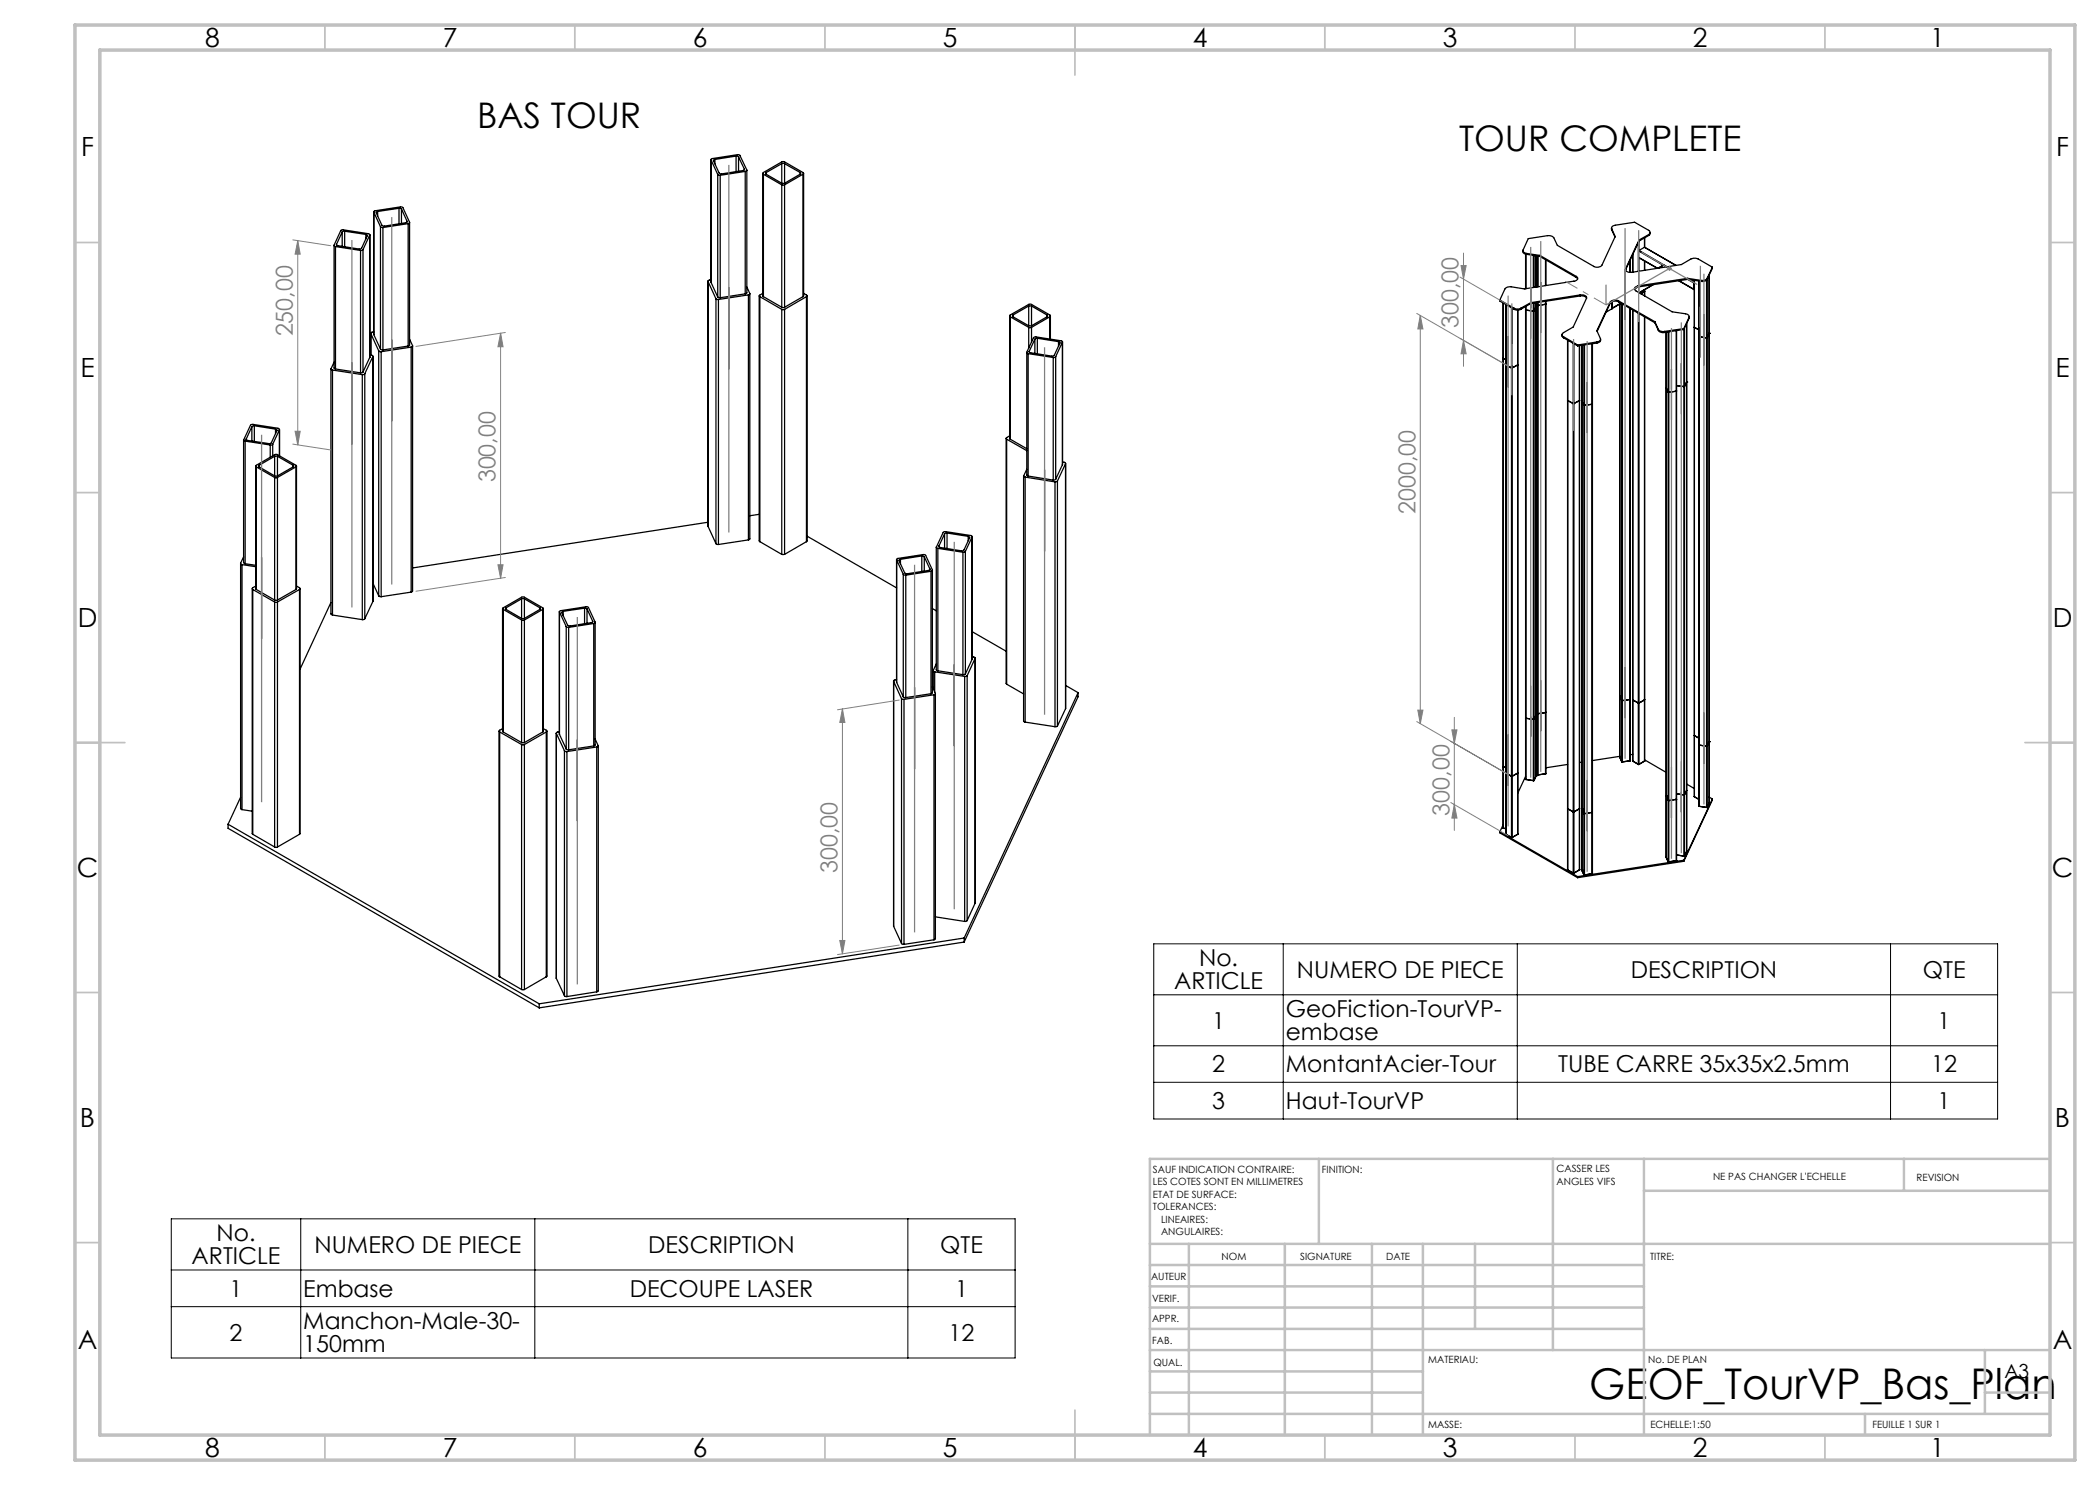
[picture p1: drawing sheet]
<svg xmlns="http://www.w3.org/2000/svg" width="420mm" height="297mm" viewBox="0 0 420 297" stroke-linecap="round" stroke-linejoin="round" font-family="sans-serif">
<g fill="none" stroke="#000" stroke-width=".25">
<path d="M142.2 31.9v24.6M143 31.9l-.3 .3 1.1 2.4 .3 .2 4.6-.7 .2-.3M143 31.9v.9M143.5 34.9l.5 .2M143.5 34.9v24.5M144 35.1v24.4M147.2 31.2l.5 .2M147.2 31.2l-4.2 .7M147.2 31.2v3.1M147.7 31.4l1.2 2.4M147.7 31.4v2.9M148.9 33.8v.2"/>
<path d="M149 34.3l.4-.3-1.4-3-.5-.1-5.2 .9-.1 .2 1.3 2.9M149 34.3l-5 .8M149 34.3v24.5M149.4 34.1v24.5l-.4 .2M152.6 34.7v24.6h.1M152.7 34.9l-.1-.4 4-2.2 .3 .1 3.8 2.1-.1 .4M152.7 34.9l3.7 2.1M152.7 34.9v24.4M153.2 34.5l-.1 .1 .1 .3M153.2 34.9l3.2 1.8M153.2 34.5v.4M156.4 37h.5"/>
<path d="M156.4 32.7h.5M156.4 36.7h.5M156.4 32.7v4M156.4 37v24.5M156.4 32.7l-3.2 1.8M156.9 32.7v4M156.9 37v24.5M156.9 32.7l3.1 1.8M160 34.5l.2 .2-.2 .2M160 34.9l-3.1 1.8M160 34.5v.4M160.6 34.9l-3.7 2.1"/>
<path d="M160.6 34.9v24.4M160.7 34.7v24.5l-.1 .1M66.8 49.1v24.6l.3 .1M66.8 49l.3 .3M67.1 49.3l5 .8M67.1 49.3v24.5M67.3 48.9v.1M68.4 46.4l-1.1 2.5M68.4 46.4v2.9M68.9 46.2l-.5 .2M68.9 46.2l4.3 .7M68.9 46.2v3.2"/>
<path d="M72.1 50.1v24.5M72.6 49.9l-.5 .2M72.6 49.9v24.5M73.2 46.9l.3 .2-1.2 2.5-.2 .2-4.6-.7-.2-.2M73.2 46.9v.9M73.9 47l-.2-.3-5.4-.7-1.5 3M73.9 47l-1.3 2.9M73.9 47v24.5M74 47l-.1 24.5M74.8 42.4v24.5M75.5 42.3l-.3 .3 1.2 2.4 .2 .2 4.5-.6 .3-.3M75.5 42.3v.9"/>
<path d="M76.1 45.3l.5 .2M76.1 45.3v24.5M76.6 45.5v24.5M79.8 41.7l.5 .1M79.8 41.7l-4.3 .6M79.8 41.7v3.1M80.3 41.8l1.1 2.5M80.3 41.8v2.9M81.4 44.3v.1M81.6 44.7l.3-.3-1.3-2.9-.5-.1-5.3 .9v.1l1.3 2.9M81.6 44.7l-5 .8M81.6 44.7v24.5"/>
<path d="M81.9 44.5v24.6l-.3 .1M141.6 56.2v49.1M141.6 56.3l1.6 3.5M141.6 56.3v49M142.2 55.9l-.5 .2-.1 .2M142.2 56.4v.1M142.2 56.5l1.3 2.9M143.2 59.8l.5 .1M143.2 59.8v48.9M143.5 59.4l.5 .1M143.7 59.9v49M149 58.8l-5 .7"/>
<path d="M149.4 57.4l.6 1.3-.3 .3M149.7 59l-6 .9M149.7 59v49M150 58.8v49l-.3 .2M151.8 59.2v49l.2 .1M152 59.3l4.4 2.6M152 59.3v49M152.6 58.7l-.7 .4 .1 .2M152.7 59.3l3.7 2.2M160.6 59.3l-3.7 2.2M160.7 58.7l.7 .4-.1 .2M161.3 59.3l-4.4 2.6"/>
<path d="M161.3 59.3v49M161.4 59.2v49l-.1 .1M304.6 50.1a.67 .67 0 0 0 .7 .8M305.1 50.8v6.9M305.2 50.9v6.8M305.3 50.7l2.7 .4M305.3 50.7v.2M305.3 50.9l2.7 .4M306.7 51.1v6.4M306.8 51.1v6.4M307.2 51.2v6.2M307.5 51.2v6.2"/>
<path d="M307.6 51.2v6.2M308 51.1l7.2 4.2M308 51.3l7.2 4.2M308 51.1v.2M309.1 52v5.1M309.2 52v5.1M315.2 55.3a.51 .51 0 0 1 .3 .6 .51 .51 0 0 1-.6 .3l-10 1.6-2.7-.4h-.7l-.5 .4-1 2.2M315.2 55.5l.3 .3M315.2 55.3v.2M316.1 59l.9 .1a.41 .41 0 0 1 .3 .6l-2.7 5.7-1.9 1.1a.42 .42 0 0 0-.3 .4 .42 .42 0 0 0 .3 .4M316.1 59.2l.9 .1 .3 .4M316.1 59l-10 1.5"/>
<path d="M316.1 59v.2M316.1 59.2l-10 1.5M322.3 45.6v.4M322.3 45.8a.62 .62 0 0 1 .7-.8l3.9-.6 2.9 1.7a.43 .43 0 0 1 .2 .5 .43 .43 0 0 1-.3 .3M322.3 45.8l.7 1.5-2.6 5.8-.8 .3-.8-.1-7.3-4.2-.7-1.5-.4-.3-.4-.2-4.4 .6-1 2.3a.62 .62 0 0 0 .7 .7M322.3 45.8v.2M322.3 46l.7 1.4M325.1 53.8v.2M326 52.1v2.4M326 52v2.5M326.6 50.9v3.5M327.6 57.4l-.7 .4"/>
<path d="M327.6 57.2l-.5 .2a.42 .42 0 0 0-.2 .4 .42 .42 0 0 0 .3 .4l7.2 4.2 3 .4a.53 .53 0 0 1 .4 .7M327.6 57.4l-.3 .1-.4 .4M327.6 57.2v.2M327.7 48.5v5.8M327.7 51.5l3.8 2.2M327.7 50.2v1.3M327.7 50.2l4.9 2.9M327.8 50.1l-.1 .1M327.8 48l-2.7 5.8M327.8 48v2.1M327.8 51.5v2.8M327.8 50.1l5.6 3.3"/>
<path d="M328.9 49.5l6.3 3.6M328.9 49.5l-1.1 .6M328.9 47.6v1.9M328.9 52.2v1.9M328.9 58v1.2M328.9 58.3l-.7 .4M329.7 46.9l-1.9 1.1M329.7 47.1l-1.9 1.1-2.7 5.8M329.7 46.9v.2M330 46.5v.4l-.3 .2M330.6 56.9l-2.8 1.6M330.7 56.9l-2.8 1.7"/>
<path d="M332.7 53l-1.1 .7M332.7 53l.6 .4M335.7 56.2l3.1 1.7M335.8 56.1l3 1.8M337.5 55.7l2.7 .4M337.5 55.7l-9.9 1.5M337.5 55.9l-9.9 1.5M337.5 55.7v.2M337.5 55.9l2.7 .4M337.5 55.9l1.3 .7M337.9 55.9l1 .6-.1 .1M338.8 57.9h.1"/>
<path d="M338.8 56.6v1.3M338.9 56.1v103.2l.8 .5-.8-.5M339.7 56.2v105.1l1.7 .2 .4-1M339.8 56.2v105.1M340.2 56.1v.2M341.3 56v105.5M341.4 55.7l-.3 .2-.9 .2M341.4 55.7v105.8M341.8 55v105.6M342.5 53.4l-2.9-1.6-.9-.2-.5 .2-1.9 1.1-9.9 1.6-1.1-.2-.2-.5M342.5 53.4l-1.1 2.5-.6 .4h-.6M342.5 53.4l-1.1 2.3"/>
<path d="M66.2 73.8v49l.3 .2M66.5 74l6 .9M66.5 74v49M66.8 72.4l-.6 1.4 .3 .2M67.1 73.8l5 .8M72.5 74.9v49M72.6 74.4l-.5 .2M73 74.8l-.5 .1M73 74.8v49M73.9 71.5l-1.3 2.9M74 71l.5 .1 .1 .2-1.6 3.5M74.2 66.7v4.3"/>
<path d="M74.6 71.3v49l-1.6 3.5M74.8 66.4l-.6 .1v.2l1.5 3.5M74.8 66.8v.1M74.8 66.9l1.3 2.9M75.7 70.2l.5 .1M75.7 70.2v49M76.1 69.8l.5 .2M76.2 70.3v49M81.6 69.2l-5 .8M81.9 67.8l.6 1.3-.3 .3M82.2 69.4l-6 .9M82.2 69.4v49"/>
<path d="M82.5 69.2v49l-.3 .2M156.4 61.9h.5M156.4 61.5h.5M156.4 61.9v49M156.9 61.9v49M201.9 63.2v24.5l.1 .1M202 63.4l-.1-.2 .1-.2 3.9-2.2 .4 .1 3.7 2.1 .1 .1-.1 .3M202 63.4l3.7 2.1M202 63.4v24.4M202.6 63l-.1 .1 .1 .3M202.6 63.4l3.1 1.8M202.6 63v.4"/>
<path d="M205.4 70.5v24.6l.2 .1M205.6 70.7l-.2-.3 1.3-2.8 .5-.2 5.2 .8 .1 .2-1.4 2.9M205.6 70.7l5 .8M205.6 70.7v24.5M205.7 65.5h.6M205.7 61.2h.6M205.7 65.2h.6M205.7 61.2l-3.1 1.8M205.7 61.2v4M205.7 65.5v4.1M205.8 70.3v.1M206.3 61.2l3.1 1.8"/>
<path d="M206.3 61.2v4M206.3 65.5v2.9M207 67.8l-1.2 2.5M207 67.8v2.9M207.5 67.7l-.5 .1M207.5 67.7l4.2 .6M207.5 67.7v3.1M209.4 63l.1 .1-.1 .3M209.4 63.4l-3.1 1.8M209.4 63v.4M210 63.4l-3.7 2.1M210 63.4v4.4"/>
<path d="M210.1 63.2v4.6M210.6 71.5v24.5M211.1 71.3l-.5 .2M211.1 71.3v24.5M211.7 68.3l.3 .3-1.3 2.6-4.6-.6-.3-.3M211.7 68.3v.9M212.5 68.4v24.6M300 60v.2l2.8 1.6M300 60l2.8 1.6M300.7 71.8h.1M300.6 60.6v105M300.7 71.8h.5"/>
<path d="M300.7 60.6v105M301.2 72.9l1.1 .7 1.3-.7M301.2 60.9v105.9M301.2 60.9v106M302.3 61.6v105.9M302.4 61.6v105.9M302.8 61.6l.5 .2 .9-.2M302.8 61.8l.5 .2 .9-.2M302.8 61.6v.2M303.6 62l-.1 104.9M304.2 61.6v.2M305.2 62h.1"/>
<path d="M305.1 61.3v94.6M305.2 61.3v94.6M306.1 60.5l-1.9 1.1M306.1 60.5v.2M306.1 60.7l-1.9 1.1M306.7 60.6v95.5M306.8 60.6v95.5M307.2 61.3l-.4 .9-1.6-.2M307.2 60.6v94.6M307.3 60.5l.3 .6 1.6-.3M307.5 60.5v94.4M307.6 60.5v94.5"/>
<path d="M309.1 60.3v94.5M309.2 60.3v94.4M312.4 67l.1 .3 .2 .3M312.7 67.3l2.8 1.7M312.7 67.3v.3M312.7 67.6l2.8 1.6M313.5 68v106M314.6 68.7v105.9M314.8 68.8v105.8M315.5 69v.2M315.9 69.1v104.9M316.4 69.1v105"/>
<path d="M316.8 69v105.9M316.9 69v106M318.4 68.8v106M318.5 68.8v105.9l-1.7 .3-.5-1M319.4 68.4l-3.9 .6M319.4 68.4v.2M319.4 68.6l-3.9 .6M320.1 67.8a.67 .67 0 0 1-.7 .8M321.2 62.4h.1M321.3 62.3v.1M322.1 60.4l-2.7 5.7 .7 1.6a.58 .58 0 0 1-.7 .7M322.1 60.4v.2"/>
<path d="M322.1 60.6l-2.7 5.6M322.4 61.8l-1.1 .6M322.4 60.3v1.5M322.4 60.3v.1M322.4 61.6v.1M322.4 60.4v1.2M322.7 60.2l-.3 .2M323.7 60.2l-.9-.2-.5 .1-.2 .3M323.7 60.4l-1-.2-.6 .4M323.7 60.2l7.3 4.1M323.7 60.2v.2M323.7 60.4l7.3 4.2"/>
<path d="M324 60.8v90.7l.3 .8M324.2 60.6l-1.8 1M324.2 60.7l-1.8 1M324.3 60.7v91.6M324.5 60.8v91.6M326 61.7v90.4M326.5 62l.1 90.2M327.7 62.6v90.3M327.8 62.7v90.2M328.9 63.4v88.8M331 64.3l.7 1.6M331 64.3v.3"/>
<path d="M331 64.6l.7 1.5M331.7 65.9l.4 .3 .8 .1M331.7 66.1l.4 .3 .8 .1M331.7 65.9v.2M332.9 66.3v.2M333.2 77.6l.5 .9 1.6-.3M333.2 77.5v.1M333.2 66.5v105M333.6 66.4v105.9M333.8 66.4v106M335.2 66.1v106.1M335.3 66.1v106"/>
<path d="M336.8 65.7v.2M336.8 65.7l-3.9 .6M336.8 65.9l-3.9 .6M336.8 65.9v105.3M336.9 65.6v105.6M337.3 76.4l-.4 .9-1.6-.2M337.3 76.4h.1M337.3 64.7v105.6M337.8 63.5l-1 2.2M337.8 63.5v.2M337.8 63.7l-1 2.2M337.9 63.3l-.1 .4"/>
<path d="M338.9 65.4l.8 .5M339.7 67.3h.1zM341.8 66.7h.1M341.8 66.7l-.4 .9-1.6-.3M48.7 88v24.5l.3 .2M49 88.2l-.3-.2 1.4-2.9 .5-.2 5 .8 .3 .1-1.4 3.1M49 88.2l5 .8M49 88.2v24.5M49.2 87.8v.1M50.4 85.3l-1.2 2.5M50.4 85.3v2.9M50.9 85.2l-.5 .1"/>
<path d="M50.9 85.2l4.2 .6M50.9 85.2v3.1M51.2 93.2v24.6l.1 .1M51.3 93.4l-.1-.1 .1-.2 3.8-2.2h.4l3.7 2.2 .1 .1-.1 .2M51.3 93.4l3.6 2.1M51.3 93.4v24.5M51.8 93.1l-.1 .1 .1 .2M51.8 93.4l3.1 1.8M51.8 93.1v.3M54 89v2.4M54.5 88.9l-.5 .1M54.5 88.9v2.3"/>
<path d="M54.9 95.5h.6M54.9 95.2h.6M54.9 91.3h.6M54.9 91.3v3.9M54.9 95.5v24.5M54.9 91.3l-3.1 1.8M55.1 85.8l.3 .3-1.3 2.6-4.6-.6-.3-.3M55.1 85.8v.9M55.5 91.3v3.9M55.5 95.5v24.5M55.5 91.3l3.1 1.8M55.9 85.9v5.3"/>
<path d="M58.6 93.1l.1 .1-.1 .2M58.6 93.4l-3.1 1.8M58.6 93.1v.3M59.2 93.4l-3.7 2.1M59.2 93.4v24.5M59.3 93.2v24.6l-.1 .1M201.2 87.7v49l.1 .1M201.3 87.8l4.1 2.3M201.3 87.8v49M201.9 87.2l-.7 .4 .1 .2M202 87.8l3.4 1.9M204.7 95.2v49l.3 .2"/>
<path d="M205 95.4l6 1M205 95.4v49M205.4 93.9l-.7 1.3 .3 .2M205.6 95.2l5 .8M211 96.4v48.9M211.1 95.8l-.5 .2M211.5 96.2l-.5 .2M211.5 96.2v49M212.5 93l-1.4 2.8M212.5 92.4l.5 .1 .1 .2-1.6 3.5M212.5 92.9v.1M213.1 92.7v49l-1.6 3.5"/>
<path d="M313.5 80l1.1 .7 1.3-.7M316.4 80.1l.4 1 1.6-.2M318.4 80.9l.1-.1zM48.1 112.7v49l.3 .2M48.4 112.9l2.8 .4M48.4 112.9v49M48.7 111.4l-.6 1.2 .3 .3M49 112.7l2.2 .4M50.4 117.7v49.1l.2 .1M50.6 117.9l4.3 2.5M50.6 117.9v49M51.2 117.2l-.7 .4 .1 .3"/>
<path d="M51.3 117.9l3.6 2.1M59.2 117.9l-3.7 2.1M59.3 117.2l.7 .4-.1 .3M59.9 117.9l-4.4 2.5M59.9 117.9v49M60 117.7v49.1l-.1 .1M74.6 116.6l1.1 2.6M75.7 119.2l.5 .1M82.2 118.4l-6 .9M104.3 119.8h.6M104.3 119.8v3.9M104.3 119.8l-3.1 1.8"/>
<path d="M104.9 119.8v3.9M104.9 119.8l3.1 1.8M141.6 104.5l-59.1 9.1M141.6 105.3l1.6 3.4M143.2 108.7l.5 .2M149.7 108l-6 .9M151.8 102.9l-1.8 .2M152 108.3l4.4 2.6M156.4 110.9h.5M161.3 108.3l-4.4 2.6M161.4 107.2l17.9 10.4M179.3 111.9v24.6"/>
<path d="M180.1 111.9l-.3 .2 1.1 2.5 .3 .2 4.6-.7 .2-.3M180.1 111.9v.8M180.7 114.9l.5 .1M180.7 114.9v24.5M181.2 115v24.5M184.4 111.2l.5 .2M184.4 111.2l-4.3 .7M184.4 111.2v3.1M184.9 111.4l1.1 2.4M184.9 111.4v2.8M186 113.8v.1M186.2 114.3l.3-.3-1.4-3-.5-.1-5.2 .9-.1 .2 1.4 2.9"/>
<path d="M186.2 114.3l-5 .7M186.2 114.3v24.4M186.5 114v24.6l-.3 .1M187.3 109.4v24.6l.3 .2M187.6 109.7l-.3-.3 1.4-3 .4-.1 5.1 .8 .2 .1-1.3 3.1M187.6 109.7l5 .8M187.6 109.7v24.5M187.8 109.2v.1M188.9 106.8l-1.1 2.4M188.9 106.8v2.8M189.4 106.6l-.5 .2M189.4 106.6l4.2 .7"/>
<path d="M189.4 106.6v3.1M192.6 110.5v24.4M193.1 110.3l-.5 .2M193.1 110.3v24.5M193.6 107.3l.4 .2-1.2 2.5-.3 .2-4.5-.7-.2-.3M193.6 107.3v.9M194.4 107.3v24.6l-1.3 2.9M54.9 120.4h.6M54.9 120h.6M54.9 120.4v49M55.5 120.4v49M66.2 120.5l-6.2 13.3"/>
<path d="M66.5 123l6 .9M73 123.8l-.5 .1M100.5 121.7v24.5l.1 .2M100.6 121.9l-.1-.2 .1-.1 3.9-2.2h.4l3.7 2.2-.1 .3M100.6 121.9l3.7 2.1M100.6 121.9v24.5M101.2 121.6l-.1 .1 .1 .2M101.2 121.9l3.1 1.8M101.2 121.6v.3M104.3 124h.6M104.3 123.7h.6M104.3 124v24.5"/>
<path d="M104.9 124v24.5M108 121.6h.1l-.1 .3M108 121.9l-3.1 1.8M108 121.6v.3M108.5 121.9l-3.6 2.1M108.5 121.9v24.5M108.7 121.7v24.6l-.2 .1M111.9 122.3v24.6M111.9 122.4l.2-.3 5.4-.7 1.5 3-.3 .3M111.9 122.4l1.3 2.9M111.9 122.4v24.5M112.6 122.3l-.2 .3 1.1 2.5 .2 .1 4.6-.7 .2-.3"/>
<path d="M112.6 122.3v.9M113.2 125.3l.5 .2M113.2 125.3v24.5M113.7 125.5v24.5M116.9 121.6l.5 .2M116.9 121.6l-4.3 .7M116.9 121.6v3.1M117.4 121.8l1.1 2.4M117.4 121.8v2.9M118.5 124.2v.2M118.7 124.7l-5 .8M118.7 124.7v24.5"/>
<path d="M119 124.5v24.5l-.3 .2M178.7 136.2v49M179.3 135.9l-.5 .2-.1 .2 1.6 3.4M179.3 136.4v.1M179.3 136.5l1.4 2.9M180.3 139.7l.5 .2M180.3 139.7v49M180.7 139.4l.5 .1M180.8 139.9v49M186.2 138.7l-5 .8M186.5 137.4l.6 1.3-.3 .3M186.5 121.7l.8 .5"/>
<path d="M186.7 134.2v3.6M186.8 139l-6 .9M186.8 139v49M186.9 134.4l6 .9M186.9 134.4v4M187.1 138.7v49.1l-.3 .2M187.3 132.8l-.6 1.3 .2 .3M187.6 134.2l5 .7M192.9 135.3v49M193.1 134.8l-.5 .1M193.4 135.1l-.5 .2M193.4 135.1v49"/>
<path d="M194.4 131.3l.5 .2 .1 .2M194.4 126.3l6.8 3.9M195 131.7l-1.6 3.4M195 131.7v49M195.1 131.6l-.1 49.1M201.3 136.8l3.4 2M213.1 137.1l2.5 1.4M215.6 138.5l-22.8 49.1M215.6 138.5v.8l-22.8 49.1M324 139.2l.4 .9 1.6-.3M326.5 139.9l1.2 .7 1.2-.7M48.1 159.5l-2.5 5.3"/>
<path d="M99.8 146.2v49l.1 .2M99.9 146.4l4.4 2.5M99.9 146.4v49M100.5 145.7l-.7 .4 .1 .3M100.6 146.4l3.7 2.1M104.3 148.9h.6M104.3 148.5h.6M104.3 148.9v49M104.9 148.9v49M108.5 146.4l-3.6 2.1M108.7 145.7l.7 .4-.1 .3M109.3 146.4l-4.4 2.5"/>
<path d="M109.3 146.4v49M109.4 146.2v49l-.1 .2M111.3 146.6v49.1M111.9 146.4h-.5l-.1 .3 1.6 3.4M111.9 146.9l1.3 2.9M112.9 150.1l.5 .2M112.9 150.1v49M113.2 149.8l.5 .2M113.4 150.3v49M118.7 149.2l-5 .8M119 147.8l.7 1.4-.4 .2M119.3 149.4l-5.9 .9"/>
<path d="M119.3 149.4v49M119.7 149.2v49l-.4 .2M205 144.4l6 .9M211.5 145.2l-.5 .1M300.6 153.3l.6 .2M301.2 154.6l1.1 .7 1.2-.7M303.5 154.6h.1M305.1 155.9h.1M305.1 155.3l-1.5 3.3M305.2 155.9l1.5 .2M306.8 156.1h-.1M307.2 142.1l.3 .6 1.7-.3"/>
<path d="M307.2 143l-.5 .9-1.6-.3M307.2 143h.1M307.2 155.2h.1M307.2 155.2l-.4 .9-1.7-.2M307.2 155.2l-.4 .9M307.5 154.9l.1 .1M309.1 154.8l-1.5 .2M309.2 154.7l-.1 .1M309.2 154.7l-1.7 .3-.3-.7 .3 .6M313.5 152.9l-4.3 .7M316.4 152.4l-.5 .1M324 151.3l-5.5 .8"/>
<path d="M324 151.4l.4 1 1.6-.3M324.3 152.3l.2 .1M326 152.1l-1.5 .3M326 152.1h.1M326.5 152.2h.1M326.5 150.9l-.5 .1M326.5 152.2l1.2 .7 1.3-.7M326.6 152.2l1.1 .7M327.7 152.9h.1M328.9 152.2l-1.1 .7M328.9 152.2h.1M328.9 152l4.3 2.5"/>
<path d="M333.2 159.2l.5 .9 1.6-.3M333.2 159.2h.1M337.3 158l-.4 1-1.6-.3M337.3 156.8l1.6 .9M338.9 147.1l.8 .5M341.8 148.3l-.4 1-1.7-.4M341.8 148.3h.1M341.8 159.4l.7 .4M342.5 159.8l-5.7 12.2M342.5 159.8l-5.7 12.5M45.6 164.8l62.2 36M45.6 164.8v.9l62.2 35.9"/>
<path d="M48.4 161.9l2 .3M50.6 166.9l4.3 2.5M54.9 169.4h.6M59.9 166.9l-4.4 2.5M300 166.4l15.5 8.9M300 166.4v.2l15.5 8.9M300.6 165.6h.1M300.6 165l-.6 1.4M300.6 165.6l.6 .1-.5-.1M301.1 166.8l1.3 .7 1.2-.7M301.1 166.8h.1M301.2 166.8v.1"/>
<path d="M301.2 166.8h-.1M301.2 166.9l1.1 .6M302.3 167.5h.1M303.5 166.9h.1M303.5 166.9l-1.1 .6M303.6 166.8h.1M313.5 174l1.2 .7 1.2-.7M313.5 174h.1M313.5 161.7l1.2 .7 1.2-.7M313.5 173.9v.1M313.5 174l1.1 .6M314.6 174.6h.2"/>
<path d="M315.5 175.3v.2M315.9 174l-1.1 .6M315.9 173.9v.1M315.9 174h.1M316.4 174h.1M316.4 161.8l.4 .9 1.7-.2M316.4 161.8h.1M316.4 174.1h.1M316.4 174.1l.4 .8M316.8 174.9l.1 .1M318.4 174.8l-1.5 .2M318.5 174.7l-.1 .1"/>
<path d="M333.2 171.4v.1M333.2 171.4l.5 1 1.6-.3M333.2 171.5l.4 .8M333.6 172.3l.2 .1M335.2 172.2l-1.4 .2M335.3 172.1l-.1 .1M336.8 172l-21.3 3.3M336.8 172v.3M336.8 172.3l-21.3 3.2M336.9 171.2h-.1M337.3 170.2h.1M337.3 170.3h.1"/>
<path d="M337.3 170.2l-.4 1-1.6-.2 1.5 .2M337.3 170.3l-.4 .9M339.7 161.2l.1 .1M339.8 161.3l1.5 .2M341.4 161.5h-.1M341.8 160.5h.1M341.8 160.6h.1M341.8 160.6l-.4 .9M99.9 195.4l4.4 2.5M104.3 197.9h.6M109.3 195.4l-4.4 2.5M111.3 195.6v.1"/>
<path d="M111.3 195.7l1.6 3.4M112.9 199.1l.5 .2M119.3 198.4l-5.9 .9M178.7 185.2h.1M178.7 185.2l1.6 3.5M180.3 188.7l.5 .2M186.8 188l-6 .9M187.1 183.4l5.8 .9M192.8 187.6l-85 13.2M192.8 187.6v.8M192.8 188.4l-85 13.2M193.4 184.1l-.5 .2"/>
<path d="M195 180.7l-1.6 3.4M107.8 200.8v.8"/>
</g>
<g fill="none" stroke="#808080" stroke-width=".2">
<path d="M58.6 48l7.5 1.1M59.5 48.2v40.8M59.5 48.2l.5 2.6h-1zM292 55.4l9.6 5.6M292.2 53.1h1l-.5 2.7zM292.7 50.6v22.7M333.4 53.7h1M333.6 53.3l.7 .7M333.9 53.2v1M334.3 53.3l-.7 .7M100.1 66.6l.5 2.8h-1zM100.1 66.6v49"/>
<path d="M101.1 66.5l-17.9 2.8M283.4 62.7l18.2 10.5M284.1 63.1l.5 2.7h-1zM284.1 63.1v81.6M292.7 68.1l.5 2.7h-1zM58.6 88.8l7.5 1.2M59 86.3h1l-.5 2.7zM99.6 113h1l-.5 2.6zM101.1 115.5l-17.9 2.7M168.5 141.8l.5 2.7h-1zM168.5 141.8v49M179.8 140l-12.3 2"/>
<path d="M283.4 144.3l18.2 10.6M283.6 142h1l-.5 2.7zM290.4 146h1l-.5 2.7zM290.9 143.5v22.6M290.2 160.5l11.4 6.6M290.9 160.9l.5 2.7h-1zM168 188.1h1l-.5 2.7zM179.8 189l-12.3 1.9"/>
</g>
<g fill="none" stroke="#808080" stroke-width=".25">
<path d="M145.8 33v73.5M70.4 48v73.5M78.4 43.4v73.5M301.6 59.1v106.2M306.1 49.4v106.1M308.2 48.2v106.2M325 45.6v106.2M327.7 46v18.4M328.3 50.5l11.1 6.4M333.9 53.7l-12.7 7.3v-4.1M340.1 53.2v18.3M340.8 54.7v106.2"/>
<path d="M208.9 69.5v73.4M302.4 60.7v18.4M314.7 67.8v18.4M317.4 68.2v106.2M334.3 65.6v106.2M336.3 64.5v106.1M52.3 87v73.4M182.9 113v73.5M190.9 108.4v73.5M115.5 123.4v73.5"/>
</g>
<path d="M321.2 61l-8.2-4.7" fill="none" stroke="#808080" stroke-width=".2" stroke-dasharray="30.5 1.3 1.3 1.3" stroke-dashoffset="27.6" stroke-linecap="butt"/>
<g fill="none" stroke="#000" stroke-width=".2">
<path d="M230.8 188.8h168.7v35h-168.7zM230.8 199h168.7M256.6 188.8v35M303.5 188.8v35M378.1 188.8v35M230.8 209.2h168.7M230.8 216.5h168.7M34.3 243.8h168.7v27.8h-168.7zM34.3 254h168.7M60.1 243.8v27.8M107 243.8v27.8M181.6 243.8v27.8"/>
<path d="M34.3 261.3h168.7"/>
</g>
<g fill="none" stroke="#c0c0c0" stroke-width=".35">
<path d="M65 5v5M115 5v5M165 5v5M215 5v10M265 5v5M315 5v5M365 5v5M15 48.5h5M410 48.5h5M15 98.5h5M410 98.5h5M15 148.5h10"/>
<path d="M405 148.5h10M15 198.5h5M410 198.5h5M15 248.5h5M410 248.5h5M65 287v5M115 287v5M165 287v5M215 282v10M265 287v5M315 287v5M365 287v5"/>
</g>
<g fill="none" stroke="#c0c0c0" stroke-width=".5">
<path d="M263.8 231.8v17M310.6 231.8v38.2M328.8 231.8v55.2M328.8 238.2h81.2M380.8 231.8v6.4M410 231.8h-180v55.2M230 248.8h180M230 257.3h98.8M230 253h98.8M237.8 248.8v38.2M257 248.8v38.2M274.4 248.8v38.2"/>
<path d="M284.6 248.8v38.2M295 248.8v17M230 265.8h98.8M230 261.5h98.8M230 278.5h54.6M230 274.3h54.6M230 270h180M397 278.5h13M397 270v12.8M230 282.8h180M373 282.8v4.2"/>
</g>
<path d="M15 5h400v287h-400zM20 10h390v277h-390z" fill="none" stroke="#c0c0c0" stroke-width=".7"/>
<g fill="#808080">
<path d="M59.5 48.2l.5 2.6h-1zM59 86.3h1l-.5 2.7zM100.1 66.6l.5 2.8h-1zM99.6 113h1l-.5 2.6zM168.5 141.8l.5 2.7h-1zM168 188.1h1l-.5 2.7z"/>
<path d="M292.7 68.1l.5 2.7h-1zM292.2 53.1h1l-.5 2.7z"/>
<path d="M284.1 63.1l.5 2.7h-1zM283.6 142h1l-.5 2.7zM290.4 146h1l-.5 2.7zM290.9 160.9l.5 2.7h-1z"/>
</g>
<text font-size="8.5" x="317.9" y="279.7">GEOF_TourVP_Bas_Plan</text>
<g font-size="7.1">
<text x="95.4" y="25.6">BAS TOUR</text>
<text x="291.8" y="30.2">TOUR COMPLETE</text>
</g>
<g font-size="5.3">
<text x="41" y="9.5">8</text>
<text x="88.5" y="9.5">7</text>
<text x="138.5" y="9.5">6</text>
<text x="188.5" y="9.5">5</text>
<text x="238.5" y="9.5">4</text>
<text x="288.5" y="9.5">3</text>
<text x="338.5" y="9.5">2</text>
<text x="386" y="9.5">1</text>
<text x="16.2" y="31.2">F</text>
<text x="411.2" y="31.2">F</text>
<text x="16.1" y="75.5">E</text>
<text x="411.1" y="75.5">E</text>
<text x="15.5" y="125.5">D</text>
<text x="410.5" y="125.5">D</text>
<text x="15.4" y="175.5">C</text>
<text x="410.4" y="175.5">C</text>
<text x="16" y="225.5">B</text>
<text x="411" y="225.5">B</text>
<text x="15.5" y="269.7">A</text>
<text x="410.5" y="269.7">A</text>
<text x="41" y="291.5">8</text>
<text x="88.5" y="291.5">7</text>
<text x="138.5" y="291.5">6</text>
<text x="188.5" y="291.5">5</text>
<text x="238.5" y="291.5">4</text>
<text x="288.5" y="291.5">3</text>
<text x="338.5" y="291.5">2</text>
<text x="386" y="291.5">1</text>
</g>
<g font-size="4.7" fill="#808080">
<text x="291.7" y="65.6" transform="rotate(-90 291.7 65.6)">300,00</text>
<text x="58.5" y="67.3" transform="rotate(-90 58.5 67.3)">250,00</text>
<text x="99.1" y="96.5" transform="rotate(-90 99.1 96.5)">300,00</text>
<text x="283.1" y="102.8" transform="rotate(-90 283.1 102.8)">2000,00</text>
<text x="289.9" y="163.1" transform="rotate(-90 289.9 163.1)">300,00</text>
<text x="167.5" y="174.6" transform="rotate(-90 167.5 174.6)">300,00</text>
</g>
<g font-size="4.7">
<text x="234.8" y="197.8">ARTICLE</text>
<text x="239.8" y="193.3">No.</text>
<text x="259.4" y="195.5">NUMERO DE PIECE</text>
<text x="326.2" y="195.5">DESCRIPTION</text>
<text x="384.5" y="195.5">QTE</text>
<text x="257.2" y="203.4">GeoFiction-TourVP-</text>
<text x="242.4" y="205.7">1</text>
<text x="257.2" y="208">embase</text>
<text x="387.5" y="205.7">1</text>
<text x="242.4" y="214.5">2</text>
<text x="257.2" y="214.5">MontantAcier-Tour</text>
<text x="311.7" y="214.5">TUBE CARRE 35x35x2.5mm</text>
<text x="386.2" y="214.5">12</text>
<text x="242.4" y="221.8">3</text>
<text x="257.2" y="221.8">Haut-TourVP</text>
<text x="387.5" y="221.8">1</text>
<text x="43.3" y="248.3">No.</text>
<text x="62.9" y="250.5">NUMERO DE PIECE</text>
<text x="129.6" y="250.5">DESCRIPTION</text>
<text x="188" y="250.5">QTE</text>
<text x="38.3" y="252.8">ARTICLE</text>
<text x="45.9" y="259.3">1</text>
<text x="60.7" y="259.3">Embase</text>
<text x="125.9" y="259.3">DECOUPE LASER</text>
<text x="191" y="259.3">1</text>
<text x="45.9" y="268.1">2</text>
<text x="60.7" y="265.9">Manchon-Male-30-</text>
<text x="189.7" y="268.1">12</text>
<text x="60.7" y="270.4">150mm</text>
</g>
<text font-size="3.9" x="400.9" y="275.5">A3</text>
<g font-size="2">
<text x="230.6" y="234.6">SAUF INDICATION CONTRAIRE:</text>
<text x="230.6" y="237.1">LES COTES SONT EN MILLIMETRES</text>
<text x="230.6" y="239.6">ETAT DE SURFACE:</text>
<text x="264.4" y="234.6">FINITION:</text>
<text x="311.3" y="234.5">CASSER LES</text>
<text x="311.3" y="237">ANGLES VIFS</text>
<text x="342.6" y="236">NE PAS CHANGER L'ECHELLE</text>
<text x="383.3" y="236.2">REVISION</text>
<text x="230.6" y="242.1">TOLERANCES:</text>
<text x="232.2" y="244.6">LINEAIRES:</text>
<text x="232.2" y="247.1">ANGULAIRES:</text>
<text x="244.3" y="252">NOM</text>
<text x="260" y="251.9">SIGNATURE</text>
<text x="277.2" y="251.9">DATE</text>
<text x="330" y="251.9">TITRE:</text>
<text x="230.2" y="256.1">AUTEUR</text>
<text x="230.4" y="260.3">VERIF.</text>
<text x="230.4" y="264.4">APPR.</text>
<text x="230.5" y="268.8">FAB.</text>
<text x="230.7" y="273.1">QUAL.</text>
<text x="285.7" y="272.5">MATERIAU:</text>
<text x="329.6" y="272.5">No. DE PLAN</text>
<text x="285.6" y="285.5">MASSE:</text>
<text x="330.1" y="285.6">ECHELLE:1:50</text>
<text x="374.5" y="285.6">FEUILLE 1 SUR 1</text>
</g>
</svg>
